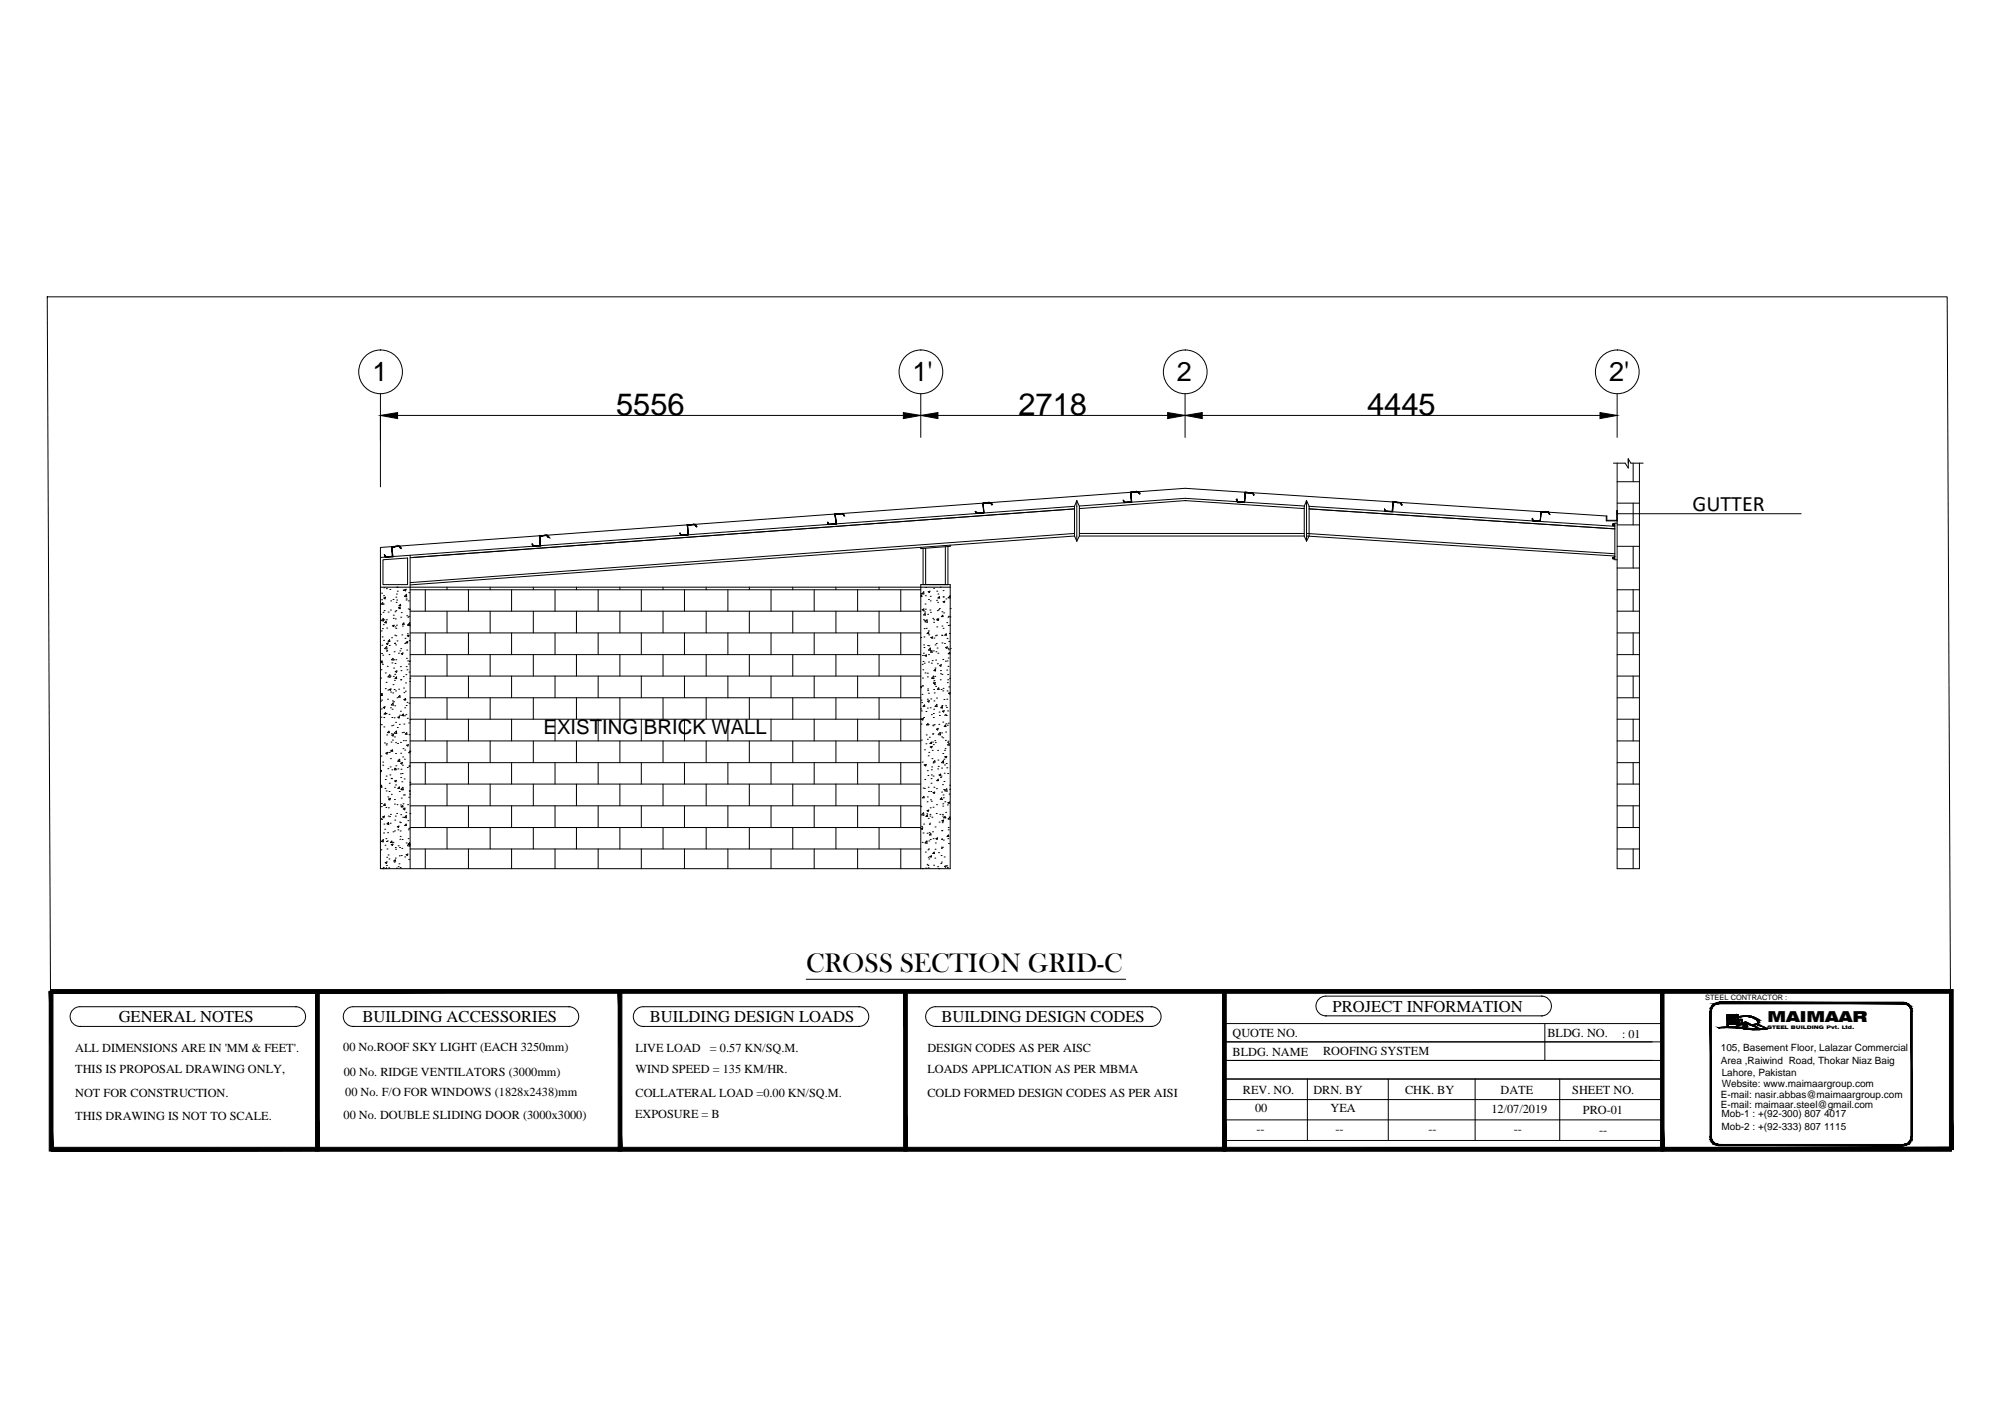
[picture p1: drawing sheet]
<svg xmlns="http://www.w3.org/2000/svg" width="297mm" height="210mm" viewBox="0 0 297 210" stroke-linecap="round" stroke-linejoin="round" font-family="sans-serif">
<!-- layer: 0 -->
<g fill="none" stroke="#000" stroke-width=".15">
<path d="M7 44h281.5l.6 126.5h-281.5zM56.4 58.3v13.8M136.4 58.3v6.5M175.6 58.3v6.5M239.6 58.3v6.5M58.9 61.5h74.9M79.9 79.4l.1 1.4-1 .1-.2-.3 .2 .3 1.1-.1-.1-1.4 1-.1 .3 .3M80 79.4l1.1-.1 .2 .2M101.8 77.8l.2 1.4-1.1 .1-.2-.3 .2 .3 1.1-.1-.1-1.4 1-.1 .2 .3M101.9 77.8l1.1-.1 .2 .3M103.2 77.9l-.1 .1M123.7 76.1l.1 1.5-1 .1-.2-.3 .2 .3 1.1-.1-.1-1.4 1.1-.1 .1 .3"/>
<path d="M123.8 76.1h1.1l.2 .3M125.1 76.3h.1M139 61.5h34M147 74.7l-.3-.2h-1.1l.1 1.5h-1l-.2-.2 .2 .3 1.1-.1-.2-1.4 1.1-.1 .2 .2M159.2 79.4l-98.4 7.2M159.2 79l-98.4 7.3M159.2 75v4.4M159.2 79.4l.3 .8M159.2 75l-102.8 7.6M159.5 74.2v6M159.5 74.2l.4 .8v4.4M159.5 74.2l-.3 .8"/>
<path d="M159.9 75l15.7-1.2 17.6 1.2M159.9 79.4h33.3M159.9 79h33.3M159.9 79.4l-.4 .8M167.5 72.9l.1 1.5h-1l-.2-.3 .2 .4 1.1-.1-.1-1.4 1-.1 .2 .2-.2-.3-1 .1M168.9 73.1h-.1M175.6 74.2h.1M175.6 74.2l-15.7 1.1M175.6 74.2l17.6 1.1M178.1 61.5h58.9M184.5 72.9l-.1 1.4h-1.1l-.1-.4 .1 .4 1.1 .1 .1-1.4h1.1l.1 .3M184.5 72.9l1.1 .1 .1 .3"/>
<path d="M185.8 73.3h-.1M193.2 79.4l.4 .8M193.6 79.4l45.6 3M193.6 79l45.6 3M193.6 74.2v6M193.6 74.2l-.4 .8v4.4M193.6 74.2l.3 .8M193.9 75.4l45.3 2.9M193.9 75v4.4l-.3 .8M193.9 75l45.3 3M206.3 74.4v1.4l-1.1-.1-.1-.3 .1 .4h1.1l.1-1.4 1.1 .1 .1 .2M206.4 74.4l1.1 .1 .2 .2"/>
<path d="M228.3 75.8l-.1 1.4h-1.1l-.1-.4 .1 .4h1.1l.1-1.4 1.1 .1 .2 .3M228.3 75.8h1.1l.2 .4M238 76.4v.8h1.6M238.9 77.7v.1M239 77.7v.1M239 68.6h1.8l.4 .7v-1.3l.4 .6h1.8M239.1 77.7v.1M239.1 77.7h-.2v.1h.2M239.2 77.6h-.1v.3h.1M239.6 75.6l-.1 1.5h-1.4v-.7l-62.5-4.1-119.2 8.8v47.6h84.4v-42.1h-4.4v42.1M239.6 68.6v60.1h3.3v-60.1M239.6 71.4h3.3"/>
<path d="M239.6 74.5h3.3M239.6 77.8h3.3M239.6 77.5h-.4v5.4h.4M241.9 68.6v2.8M241.9 74.5v3.3M56.4 91h.1M56.4 87h84.4M56.4 98l.2-.1-.1 .2zM56.4 99.2h.1M56.5 98h.1M56.5 98.1h.1M56.5 93.5h.1"/>
<path d="M56.5 89.5l.2-.2v.2zM56.5 96.8h.1M56.5 88.8h.1M56.5 87.9h.1M56.6 95.6h.1M56.6 98.2h.1M56.6 94.3h.1M56.7 93.1h.1M56.7 98.4h.1M56.7 91.9h.1M56.7 97.1h.1M56.7 90.7h.1"/>
<path d="M56.7 82.9l3.7-.2v3.9h-3.7zM56.8 89.5h.1M56.8 92.5h.1M56.8 91.6l-.3 .3M56.8 91.6v.4l-.3-.1M56.8 88.3h.1M56.8 94.9h.1M56.9 87.1h.1M56.9 91.8h.1M56.9 88.6l.2-.1-.1 .2zM56.9 90.5h.1M57 92.2l.2-.2v.3z"/>
<path d="M57 96.1l.3-.3v.3zM57.1 99.7h.1M57.2 96.5h.1M57.2 91.8h.1M57.2 87.2h.1M57.2 95.4l.3-.2-.1 .3zM57.3 96.3h.1M57.3 93h.1M57.4 98.7h.1M57.5 90.7h.1M57.5 95l.2-.2 .1 .2zM57.6 97h.1"/>
<path d="M57.7 95.6h.1M57.8 87.3h.1M57.8 99.9l-.3 .3M57.8 100v.3h-.3M57.8 90.4h.1M57.9 89h.1M58 94.5h.1M58 97.7l.2-.2 .1 .3zM58.1 98.2h.1M58.1 81v1.4l-1 .1-.1-.3 .1 .3h1.1l-.1-1.5 1.1-.1 .2 .3M58.1 81l1.1-.1 .2 .3M58.1 92.7l.3-.1-.1 .2z"/>
<path d="M58.2 88.8h.1M58.3 91.1h.1M58.3 91.6h.1M58.3 99h.1M58.3 97.7h.1M58.4 96.5h.1M58.4 95.3h.1M58.5 94.1h.1M58.5 99.9h.1M58.5 95.3h.1M58.5 92.9h.1M58.5 90.6h.1"/>
<path d="M58.5 98.3h.1M58.6 91.7h.1M58.6 99.5l.2-.1-.1 .2zM58.6 95.5h.1M58.6 90.5h.1M58.6 97.7h.1M58.6 93.1h.1M58.6 88.5h.1M58.6 94.2h.1M58.7 89.2h.1M58.7 88h.1M58.7 92.6h.1"/>
<path d="M58.8 88.9h.1M58.8 94.9h.1M58.9 87h.1M58.9 87.6h.1M59 96.8h.1M59 90l.3-.1-.1 .3zM59.1 89.7l.2-.2 .1 .2zM59.2 90.2h.1M59.2 96.4h.1M59.3 98.7h.1M59.4 96.1h.1M59.4 91.4h.1"/>
<path d="M59.4 99.3h.1M59.5 90.7h.1M59.5 96.8l.2-.1-.1 .3zM59.5 94.1h.1M59.6 92.7h.1M59.6 92.5l.2-.2 .1 .2zM59.7 87.4h.1M59.9 87.4l.3-.1-.1 .2zM60 95.3h.1M60 94.6h.1M60.1 99.9h.1M60.1 95.2l.2-.2 .1 .2z"/>
<path d="M60.2 98.7h.1M60.2 88.9h.1M60.2 88.7h.1M60.2 88l.1 .4-.4-.1zM60.2 97.5h.1M60.3 96.3h.1M60.3 91.2h.1M60.3 95.1h.1M60.3 99.2h.1M60.3 93.9h.1M60.3 94.2l.3-.1-.1 .2zM60.4 92.7h.1"/>
<path d="M60.4 97.9h.1M60.4 91.4h.1M60.5 90.2h.1M60.5 89h.1M60.5 98.4h.1M60.5 92.6h.1M60.6 87.8h.1M60.6 91.3h.1M60.6 99.6h.1M60.6 94.9h.1M60.6 90.3h.1M60.7 92.7h.1"/>
<path d="M60.7 92.2v.4l-.3-.1 .3-.3M60.8 97.9l-.2 .1h.2M60.8 82.2v46.5M60.8 87.4h75.6M60.8 90.5h75.6M60.8 93.8h75.6M60.8 97h75.6M61.1 82.6l98.1-7.2-98.4 7.2M63 87.4v3.1M63 93.8v3.2M66.2 87v.4M66.2 90.5v3.3"/>
<path d="M66.2 97v3.1M69.4 87.4v3.1M69.4 93.8v3.2M72.6 87v.4M72.6 90.5v3.3M72.6 97v3.1M75.8 87.4v3.1M75.8 93.8v3.2M79 87v.4M79 90.5v3.3M79 97v3.1M82.2 87.4v3.1"/>
<path d="M82.2 93.8v3.2M85.4 87v.4M85.4 90.5v3.3M85.4 97v3.1M88.6 87.4v3.1M88.6 93.8v3.2M91.8 87v.4M91.8 90.5v3.3M91.8 97v3.1M95 87.4v3.1M95 93.8v3.2M98.2 87v.4"/>
<path d="M98.2 90.5v3.3M98.2 97v3.1M101.4 87.4v3.1M101.4 93.8v3.2M104.6 87v.4M104.6 90.5v3.3M104.6 97v3.1M107.8 87.4v3.1M107.8 93.8v3.2M111 87v.4M111 90.5v3.3M111 97v3.1"/>
<path d="M114.2 87.4v3.1M114.2 93.8v3.2M117.4 87v.4M117.4 90.5v3.3M117.4 97v3.1M120.6 87.4v3.1M120.6 93.8v3.2M123.8 87v.4M123.8 90.5v3.3M123.8 97v3.1M127.1 87.4v3.1M127.1 93.8v3.2"/>
<path d="M130.2 87v.4M130.2 90.5v3.3M130.2 97v3.1M133.4 87.4v3.1M133.4 93.8v3.2M136.4 94.4h.1M136.4 88.3l.1-.2 .1 .3-.2-.1M136.5 87.9h.1M136.6 98.4h.1M136.6 90.3l.3-.1-.1 .3zM136.7 97.1h.1M136.7 99.2h.1"/>
<path d="M136.8 98h.1M136.8 81.2v5.4M136.8 96.8h.1M136.8 91.8h.1M136.8 95.5h.1M136.8 90.5h.1M136.8 91.1l.2-.2 .1 .2zM136.8 87.7l.1 .3h-.3l.3-.3M136.9 94.3h.1M136.9 95.9h.1M136.9 93.1h.1M136.9 98.2h.1"/>
<path d="M137 91.9h.1M137 90.7h.1M137 97.1l.3-.1-.1 .2zM137 89.5h.1M137 99.7h.1M137 92.1l.3-.3 .1 .4zM137.1 88.3h.1M137.1 90.2h.1M137.1 87h.1M137.1 81.2v5.4M137.2 93.1h.1M137.3 93.8l.3-.2v.3z"/>
<path d="M137.4 99.7h.1M137.4 95.6h.1M137.4 91h.1M137.5 87.7l.3-.1-.1 .2zM137.6 97h.1M137.6 98.1h.1M137.6 93.5h.1M137.6 88.8h.1M137.6 95.7h.1M137.6 94.1h.1M137.8 90.4h.1M137.8 89h.1"/>
<path d="M137.8 88.3h.1M137.8 96l.1 .3h-.3l.3-.3M137.9 90.7h.1M138 98.2h.1M138.1 96.4v.2h-.2zM138.1 97.9h.1M138.1 94.3v.3l-.2-.2 .3-.1M138.2 91.6h.1M138.3 96.4h.1M138.3 91.8h.1M138.3 87.2h.1M138.3 92.2h.1"/>
<path d="M138.4 94.5h.1M138.4 99.3l.2-.2v.3zM138.5 99h.1M138.5 95.5h.1M138.6 94.2h.1M138.6 97.8h.1M138.7 96.5h.1M138.7 95.3h.1M138.7 94.1h.1M138.7 88.9h.1M138.8 92.9h.1M138.8 87.6h.1"/>
<path d="M138.8 91.8l.3-.1-.1 .2zM138.8 91.7h.1M138.8 96h.1M138.9 90.5h.1M138.9 98.3h.1M138.9 89.2h.1M139 88h.1M139 96.8h.1M139 88.6l.2-.2v.2zM139 90.3h.1M139.2 90.2h.1M139.2 98.6l.3-.1-.1 .2z"/>
<path d="M139.3 87h.1M139.3 99.3h.1M139.3 99.8h.1M139.5 91.3l.2-.2v.2zM139.5 94.1h.1M139.5 92.7h.1M139.5 99.9h.1M139.5 95.2h.1M139.5 90.6h.1M139.7 97.7h.1M139.7 87.5h.1M139.7 93.1h.1"/>
<path d="M139.7 88.4h.1M139.7 89.1h.3l-.1 .2zM139.8 88.4h.1M139.8 90.8h.1M139.9 95.3h.1M140.1 97.9h.1M140.1 81v5.6M140.1 95.9l.2-.1v.2zM140.1 88.7h.1M140.2 93.9v.2h-.2zM140.3 99.3h.1M140.3 92.2h.1"/>
<path d="M140.3 97.9h.1M140.3 94.6h.1M140.4 99.9h.1M140.4 98.7h.1M140.4 96h.1M140.4 91.4h.1M140.4 81v5.6M140.5 97.5h.1M140.5 92.7h.1M140.5 96.3h.1M140.5 91.3h.1M140.6 95h.1"/>
<path d="M140.6 93.8h.1M140.7 92.6h.1M140.7 96.6v.2h-.2zM140.7 91.4h.1M140.8 90.2h.1M140.8 96.1h.1M140.8 80.8v.1l-4.4 .4v-.2M140.8 88.3l-.3 .2 .3 .1M238.9 82.6v.1M239 82.6v.1M239.1 82.6v.1M239.1 82.6h-.2v.1h.2"/>
<path d="M239.2 82.5h-.1v.3h.1M239.6 87.4h3.3M239.6 90.5h3.3M239.6 93.8h3.3M239.6 97h3.3M239.6 80.9h3.3M239.6 84.1h3.3M241.9 80.9v3.2M241.9 87.4v3.1M241.9 93.8v3.2M56.4 103.9h.1M56.4 114.2l.1-.1-.1 .2"/>
<path d="M56.4 100.4h.1M56.4 116.6h.1M56.4 112h.1M56.4 106.2h.1M56.5 107.3h.1M56.5 102.7h.1M56.5 119h.1M56.5 119.5h.1M56.5 105h.1M56.5 103.7h.1M56.5 116.3l.1 .3-.2-.1zM56.6 102.8l.1 .2h-.3z"/>
<path d="M56.7 113.4h.1M56.7 112.9h.1M56.8 104.8l.2-.1v.2zM56.8 119.3l.2-.2 .1 .2zM56.9 107.7h.1M56.9 106.3h.1M56.9 105.8l.2-.2 .1 .2zM57 110.1h.1M57 116.8h.1M57.1 102h.1M57.1 115.5h.1M57.2 119.6h.1"/>
<path d="M57.2 111.6l.2-.2-.1 .3zM57.2 115h.1M57.2 110.3h.1M57.2 105.7h.1M57.2 101.1h.1M57.2 117.2h.1M57.2 110.2h.1M57.3 108.9h.1M57.4 111.5h.1M57.4 103.6h.1M57.4 108.5l.2-.2 .1 .2zM57.5 113.9h.1"/>
<path d="M57.5 118.1h.1M57.5 102.2h.1M57.5 119.7h.1M57.6 118.5h.1M57.6 118.3h.2v.2zM57.6 105.8h.1M57.6 117.2h.1M57.7 111.4h.1M57.7 116h.1M57.7 102.1h.2l-.1 .2zM57.8 114.8h.1M57.8 100.1h.1"/>
<path d="M57.8 113.6h.1M57.8 104.8h.1M57.8 112.4h.1M57.9 102.5h.1M57.9 111.2h.1M57.9 115.3h.1M57.9 109.9h.1M57.9 111.3l.2-.2 .1 .2zM58 117.7h.1M58 108.7h.1M58 115.3h.1M58 107.5h.1"/>
<path d="M58.1 114h.1M58.1 106.3h.1M58.1 108.9l.2-.1-.1 .2zM58.1 105.1h.1M58.1 109.6h.1M58.1 103.8h.1M58.2 108.7h.1M58.2 102.6h.1M58.2 101.4h.1M58.2 107.4h.1M58.2 104.1l.1 .4-.3-.1 .3-.3M58.3 100.2h.1"/>
<path d="M58.3 104h.1M58.4 106.3h.1M58.4 102.1h.1M58.4 118.4h.1M58.4 113.8h.1M58.4 109.2h.1M58.4 119.1h.1M58.4 116.6h.1M58.4 100.8h.1M58.4 114l.2-.2 .1 .2zM58.5 104.5h.1M58.5 115.7l.2-.1-.1 .2z"/>
<path d="M58.5 100.5l.2-.2 .1 .2zM58.6 116.3h.1M58.6 111.6h.1M58.6 107h.1M58.6 102.3h.1M58.6 110h.1M58.6 113.4h.1M58.7 108.3l-.3 .3M58.7 108.3l.1 .4-.4-.1M58.8 119.2h.1M58.8 103.4h.1M58.9 107.8h.1"/>
<path d="M58.9 110.1h.1M58.9 113.9h.1M58.9 116.8l.3-.2v.2zM58.9 106.2h.3l-.1 .2zM59 112.6h.1M59.1 102.1h.1M59.2 117.2h.1M59.2 107.3h.1M59.2 105.9h.1M59.2 112.5v.3h-.3l.3-.3M59.2 103l.1 .3-.3-.1zM59.3 119.2h.1"/>
<path d="M59.3 114.6h.1M59.3 110h.1M59.3 105.4h.1M59.4 100.7h.1M59.4 111.6h.1M59.4 115.2h.1M59.4 113.1l.2-.2-.1 .3zM59.4 113.9h.1M59.4 119.5h.1M59.5 118.2h.1M59.5 119.5l.2-.2v.2zM59.5 117h.1"/>
<path d="M59.5 115.8h.1M59.5 106l.2-.2 .1 .2zM59.6 105.9h.1M59.6 108.5h.1M59.6 114.6h.1M59.6 113.4h.1M59.7 112.1h.1M59.7 119.1h.1M59.7 110.9h.1M59.7 116.6l-.3 .3M59.7 116.7v.3h-.3M59.7 100.2h.1"/>
<path d="M59.7 117.8h.1M59.7 109.7h.1M59.7 119.8l.3-.1v.3zM59.8 101.9h.1M59.8 108.5h.1M59.8 102.6h.1M59.8 107.3h.1M59.8 103.6l.3-.1-.1 .2zM59.9 115.4h.1M59.9 117.8h.1M59.9 112.5h.1M59.9 106h.1"/>
<path d="M60 111.1h.1M60 104.8h.1M60 103.6h.1M60 102.4h.1M60 108.7l.3-.2v.3zM60.1 109.7h.1M60.1 101.2h.1M60.1 105.9h.1M60.2 104.5h.1M60.3 110.4l.2-.1-.1 .2zM60.3 104h.1M60.3 106.4h.1"/>
<path d="M60.3 113.7h.1M60.4 119.2h.1M60.6 118.1h.1M60.6 107.1h.1M60.6 113.4h.1M60.6 108.8h.1M60.6 104.2h.1M60.6 113.5h.1M60.7 117.6h.1M60.7 115.9h.1M60.7 111.3h.1M60.7 106.6h.1"/>
<path d="M60.7 116.3h.1M60.7 100.5h.1M60.7 101h.1M60.8 111.3l-.2 .2h.2M60.8 117.1l-.2 .1h.2M60.8 100.1h75.6M60.8 103.4h75.6M60.8 106.5h75.6M60.8 109.8h75.6M60.8 113h75.6M60.8 116.1h75.6M60.8 119.4h75.6"/>
<path d="M63 100.1v3.3M63 106.5v3.3M63 113v3.1M63 119.4v3.2M66.2 103.4v3.1M66.2 109.8v3.2M66.2 116.1v3.3M69.4 100.1v3.3M69.4 106.5v3.3M69.4 113v3.1M69.4 119.4v3.2M72.6 103.4v3.1"/>
<path d="M72.6 109.8v3.2M72.6 116.1v3.3M75.8 100.1v3.3M75.8 106.5v3.3M75.8 113v3.1M75.8 119.4v3.2M79 103.4v3.1M79 109.8v3.2M79 116.1v3.3M82.2 100.1v3.3M82.2 106.5v3.3M82.2 113v3.1"/>
<path d="M82.2 119.4v3.2M85.4 103.4v3.1M85.4 109.8v3.2M85.4 116.1v3.3M88.6 100.1v3.3M88.6 106.5v3.3M88.6 113v3.1M88.6 119.4v3.2M91.8 103.4v3.1M91.8 109.8v3.2M91.8 116.1v3.3M95 100.1v3.3"/>
<path d="M95 106.5v3.3M95 113v3.1M95 119.4v3.2M98.2 103.4v3.1M98.2 109.8v3.2M98.2 116.1v3.3M101.4 100.1v3.3M101.4 106.5v3.3M101.4 113v3.1M101.4 119.4v3.2M104.6 103.4v3.1M104.6 109.8v3.2"/>
<path d="M104.6 116.1v3.3M107.8 100.1v3.3M107.8 106.5v3.3M107.8 113v3.1M107.8 119.4v3.2M111 103.4v3.1M111 109.8v3.2M111 116.1v3.3M114.2 100.1v3.3M114.2 106.5v3.3M114.2 113v3.1M114.2 119.4v3.2"/>
<path d="M117.4 103.4v3.1M117.4 109.8v3.2M117.4 116.1v3.3M120.6 100.1v3.3M120.6 106.5v3.3M120.6 113v3.1M120.6 119.4v3.2M123.8 103.4v3.1M123.8 109.8v3.2M123.8 116.1v3.3M127.1 100.1v3.3M127.1 106.5v3.3"/>
<path d="M127.1 113v3.1M127.1 119.4v3.2M130.2 103.4v3.1M130.2 109.8v3.2M130.2 116.1v3.3M133.4 100.1v3.3M133.4 106.5v3.3M133.4 113v3.1M133.4 119.4v3.2M136.4 106.5h.1M136.4 119.5h.1M136.4 105h.1"/>
<path d="M136.4 101.7l.1 .2h-.1M136.5 107.3h.1M136.5 103.7h.1M136.5 105.3h.1M136.5 109.6h.1M136.5 104.1h.1M136.5 106.5l.3-.1-.1 .3zM136.6 102.9h.1M136.6 101.6h.1M136.6 112.9h.1M136.7 100.4h.1M136.7 101.6h.1"/>
<path d="M136.8 116.7h.1M136.8 104.6l.2-.2v.2zM136.8 106.3h.1M136.9 118v.2h-.2zM136.9 113.3l.3-.1-.1 .2zM137 111.1h.1M137 116.8h.1M137 115.5h.1M137 113.4h.1M137.2 105.4h.1M137.2 110.2h.1M137.2 108.9h.1"/>
<path d="M137.3 118.8h.1M137.4 114.2h.1M137.4 109.5h.1M137.4 104.9h.1M137.4 100.3h.1M137.4 118.1h.1M137.4 103.6h.1M137.4 102.3h.1M137.4 102.1h.1M137.4 103.9l.3-.1-.1 .2zM137.5 114.9h.1M137.5 107.2v.2h-.2z"/>
<path d="M137.5 116.6h.1M137.5 112h.1M137.5 107.3h.1M137.6 102.7h.1M137.6 117.2h.1M137.6 111.4h.1M137.7 109.2h.1M137.8 110.1l.2-.2v.2zM137.8 119.7h.1M137.8 104.8h.1M137.8 110.6h.3l-.1 .2zM137.9 118.5h.1"/>
<path d="M137.9 117.2h.1M137.9 103.5h.1M137.9 116h.1M137.9 115.3h.1M138 114.8h.1M138 118.7h.1M138 105.9h.1M138 114h.1M138 113.6h.1M138 100.4l.3-.3 .1 .4h-.4M138.1 112.4h.1M138.1 111.2h.1"/>
<path d="M138.1 109.9h.1M138.1 108.7h.1M138.2 108.7h.1M138.2 107.4h.1M138.2 107.5h.1M138.2 119.6h.1M138.2 115h.1M138.2 113h.1M138.2 117.4l.3-.1-.1 .2zM138.3 106.3h.1M138.3 110.3h.1M138.3 105.7h.1"/>
<path d="M138.3 101.1h.1M138.3 112.9l.2-.2v.2zM138.3 105.1h.1M138.3 102.1h.1M138.3 101.2l.3-.1-.1 .2zM138.4 103.8h.1M138.4 100.8h.1M138.4 116.6h.1M138.4 102.6h.1M138.4 107.3h.1M138.4 101.4h.1M138.5 100.2h.1"/>
<path d="M138.5 109.7h.1M138.6 110h.1M138.6 101.7h.1M138.7 116.8h.1M138.7 119.2h.1M138.7 103.4h.1M138.7 108l.3-.1-.1 .2zM138.8 115.6l.2-.2v.2zM138.8 104.3v.4l-.3-.1 .3-.3M138.9 102.1l.2-.2v.2zM138.9 111.2h.1M138.9 113.9h.1"/>
<path d="M139 112.6h.1M139 113.5h.1M139 108.8l.3-.3v.4l-.3-.1M139.1 107.3h.1M139.1 105.5h.1M139.1 114.8l.3-.1-.1 .2zM139.2 106h.1M139.3 100.7h.1M139.3 118.4l.2-.2v.2zM139.3 115.2h.1M139.4 104.8l.2-.2v.3zM139.4 115h.1"/>
<path d="M139.4 102.1h.1M139.5 118.4h.1M139.5 113.8h.1M139.5 109.2h.1M139.5 117.3h.1M139.5 108.6h.1M139.5 104.5h.1M139.6 116.2h.1M139.6 105.4l.3-.1-.1 .2zM139.7 119.4h.1M139.7 111.6h.1M139.7 107h.1"/>
<path d="M139.7 102.3h.1M139.7 109.3h.1M139.7 119.1h.1M139.7 117.8h.1M139.7 102h.1M139.8 118.2h.1M139.8 112.7v.3h-.3zM139.8 117h.1M139.8 115.8h.1M139.8 103.6h.1M139.8 112.5h.1M139.9 114.5h.1"/>
<path d="M139.9 107.6l.2-.2v.2zM139.9 113.3h.1M139.9 105.9h.1M139.9 111.2h.1M140 112.1h.1M140 118.8h.1M140 110.9h.1M140 112.1l.3-.1-.1 .3zM140.1 109.7h.1M140.1 105.9h.1M140.1 108.4h.1M140.1 104.5h.1"/>
<path d="M140.1 107.2h.1M140.2 106h.1M140.2 113.1h.1M140.2 104.8h.1M140.3 103.6h.1M140.3 113.7h.1M140.3 116.8l-.3 .3M140.3 116.9v.3h-.3M140.3 102.3h.1M140.3 101.1h.1M140.3 119.2h.1M140.3 107.4h.1"/>
<path d="M140.4 114.6h.1M140.4 110h.1M140.4 105.3h.1M140.4 100.7h.1M140.4 110.3l.2-.2v.3zM140.4 109.8h.1M140.4 118.9l.3-.1-.1 .2zM140.5 107.1h.1M140.5 102.7l.3-.1-.1 .2zM140.6 101.8h.1M140.6 117.6h.1M140.7 100.5h.1"/>
<path d="M140.7 116.9h.1M140.7 116.3h.1M239.6 100.1h3.3M239.6 103.4h3.3M239.6 106.5h3.3M239.6 109.8h3.3M239.6 113h3.3M239.6 116.1h3.3M239.6 119.4h3.3M241.9 100.1v3.3M241.9 106.5v3.3M241.9 113v3.1"/>
<path d="M241.9 119.4v3.2M56.4 125.9h.1M56.4 121.3h.1M56.5 124.7l.3-.3v.3zM56.5 121.4h.1M56.7 128.7h.1M56.7 121l.3-.1-.1 .2zM56.8 128.5h.1M56.8 123.4h.1M56.9 122.1h.1M57 122.8h.1M57 125.2h.1"/>
<path d="M57.1 127.8l.2-.1-.1 .2zM57.1 128.7l.1-.1v.1M57.2 124.2h.1M57.2 124.7h.1M57.2 128.2h.1M57.3 127h.1M57.3 125.8h.1M57.3 122l.2-.2 .1 .3zM57.4 124.6h.1M57.4 123.3h.1M57.5 122.1h.1M57.5 126.6h.1"/>
<path d="M57.5 120.9h.1M57.6 128.6h.1M57.6 127.2h.1M57.7 121h.1M57.8 121.9h.1M57.8 120.6h.1M58 125.1l.2-.1-.1 .3zM58.1 124.6l-.3 .2h.3v-.2M58.2 124.8h.1M58.2 123.2h.1M58.3 127.5l.3-.1v.2zM58.4 127.7h.1"/>
<path d="M58.4 123.1h.1M58.5 121.5h.1M58.6 127.1h.1M58.6 125.5h.1M58.6 120.9h.1M58.6 125.8h.1M58.7 128.6h.1M58.8 120.5h.1M58.9 122.5l.2-.1-.1 .2zM58.9 122.9h.1M59 125.3h.1M59 128.4h.1"/>
<path d="M59.1 128h.1M59.2 126.8h.1M59.2 121.8h.1M59.2 125.5h.1M59.2 124.3h.1M59.3 123.1h.1M59.3 128.5h.1M59.3 123.9h.1M59.3 121.9h.1M59.4 120.7h.1M59.5 126.7h.1M59.5 125.7h.1"/>
<path d="M59.6 124.4h.1M59.7 121.1h.1M60 126.9h.1M60 122.3l.2-.2v.2zM60.1 120.3h.1M60.2 124.9h.1M60.2 120.8v.3h-.3l.3-.3M60.2 126.6l.2-.1-.1 .2zM60.4 121.6h.1M60.5 124.2h.1M60.5 125l.2-.2v.2zM60.5 122.9h.1"/>
<path d="M60.6 127.3h.1M60.6 122.7h.1M60.7 125.2h.1M60.7 125l-.3 .3M60.7 125v.3h-.3M60.7 120.5h.1M60.8 122.6h75.6M60.8 125.8h75.6M63 125.8v2.9M66.2 122.6v3.2M69.4 125.8v2.9M72.6 122.6v3.2"/>
<path d="M75.8 125.8v2.9M79 122.6v3.2M82.2 125.8v2.9M85.4 122.6v3.2M88.6 125.8v2.9M91.8 122.6v3.2M95 125.8v2.9M98.2 122.6v3.2M101.4 125.8v2.9M104.6 122.6v3.2M107.8 125.8v2.9M111 122.6v3.2"/>
<path d="M114.2 125.8v2.9M117.4 122.6v3.2M120.6 125.8v2.9M123.8 122.6v3.2M127.1 125.8v2.9M130.2 122.6v3.2M133.4 125.8v2.9M136.5 122.8l.2-.2-.1 .3zM136.5 122.4h.1M136.6 124.8h.1M136.6 128.7h.1M136.8 123.4h.1"/>
<path d="M136.8 122.1h.1M136.8 120.4l-.3 .3M136.8 120.4l.1 .4-.4-.1M137.1 126.2h.1M137.1 128.6h.1M137.2 124.7h.1M137.2 120.9l.2-.2v.2zM137.3 120.6h.1M137.3 124.6v.3h-.3l.3-.3M137.3 128h.1M137.3 123.4h.1M137.3 120.1l.3-.1-.1 .2z"/>
<path d="M137.5 128.2h.1M137.5 125.9h.1M137.5 127h.1M137.5 121.2h.1M137.5 128.6h.1M137.6 125.8h.1M137.6 124.6h.1M137.6 127.2h.1M137.6 123.3h.1M137.7 122.1h.1M137.7 123.7l.2-.2v.2zM137.7 121.9h.1"/>
<path d="M137.8 120.9h.1M137.8 120.6h.1M137.8 126.9l.2-.1-.1 .2zM137.8 124.4h.1M138.1 121.1h.1M138.1 123.2h.1M138.2 124.2h.1M138.3 128.2h.1M138.4 126.2v.2h-.2zM138.5 127.1h.1M138.5 122.5h.1M138.5 125.8h.1"/>
<path d="M138.6 124.9h.1M138.7 124.2l.2-.1-.1 .3zM138.7 120.5h.1M138.9 128.4h.1M139 126.3h.1M139.1 128.7h.1M139.1 121.8h.1M139.2 120.6h.1M139.4 127.9h.1M139.4 126.7h.1M139.5 125.5h.1M139.5 127.7h.1"/>
<path d="M139.5 125.7h.1M139.5 124.3h.1M139.5 123h.1M139.5 124.4h.1M139.5 121.6l.3-.1-.1 .2zM139.6 121.9h.1M139.6 120.6h.1M139.6 125.5h.1M139.6 120.9h.1M139.8 124.4h.1M139.8 121.1l.2-.2 .1 .2zM139.9 126.9h.1"/>
<path d="M139.9 128.3h.3l-.1 .2zM140 121.1h.1M140.1 120.3h.1M140.3 128.3h.1M140.3 123.9l.2-.2 .1 .2zM140.3 128.5h.1M140.3 123.9h.1M140.4 124.2h.1M140.4 121.3l.4 .1-.1-.4-.2 .3M140.5 122.6h.1M140.5 122.9h.1M140.5 125h.1"/>
<path d="M239.6 122.6h3.3M239.6 125.8h3.3M241.9 125.8v2.9M11.8 152h.1M11.8 152h32M11.8 149.1h32M11.8 149.1a1.46 1.46 0 0 0-1.4 1.5 1.46 1.46 0 0 0 1.4 1.4M43.8 152h.1M43.8 149.1h.1M43.8 149.1a1.46 1.46 0 0 1 1.5 1.5 1.46 1.46 0 0 1-1.5 1.4M47 146.8v23.7M52.3 152h.1"/>
<path d="M52.3 152h32M52.3 149.1h32M52.3 149.1a1.46 1.46 0 0 0-1.4 1.5 1.46 1.46 0 0 0 1.4 1.4M84.3 152h.1M84.3 149.1h.1M84.3 149.1a1.46 1.46 0 0 1 1.4 1.5 1.46 1.46 0 0 1-1.4 1.4M91.8 146.8v23.7M95.3 152h.1M95.3 152h31.9M95.3 149.1h31.9M95.3 149.1a1.46 1.46 0 0 0-1.5 1.5 1.46 1.46 0 0 0 1.5 1.4M127.2 152h.1"/>
<path d="M127.2 149.1h.1M127.2 149.1a1.46 1.46 0 0 1 1.5 1.5 1.46 1.46 0 0 1-1.5 1.4M134.1 146.8v23.7M138.6 152h.1M138.6 152h31.9M138.6 149.1h31.9M138.6 149.1a1.46 1.46 0 0 0-1.5 1.5 1.46 1.46 0 0 0 1.5 1.4M170.5 152h.1M170.5 149.1h.1M170.6 149.1a1.46 1.46 0 0 1 1.4 1.5 1.46 1.46 0 0 1-1.4 1.4M181.1 159.8h64.9M181.1 157.1h64.9"/>
<path d="M181.1 154.3h64.9M181.1 151.6h64.9M181.4 146.8v23.7M193.7 159.8v9.1M196.4 150.5h.1M196.4 150.5h32M205.7 159.8v9.1M218.5 159.8v9.1M228.4 147.6h-32a1.46 1.46 0 0 0-1.4 1.4 1.46 1.46 0 0 0 1.4 1.5M228.4 150.5h.1M228.4 147.6h.1M228.4 147.6a1.46 1.46 0 0 1 1.4 1.4 1.46 1.46 0 0 1-1.4 1.5"/>
<path d="M228.9 151.6v5.5M231.1 159.8v9.1M246.3 146.8v23.7M254.7 152.3l1.9-.1 1.9 .2M256 150.4v1.6M256.1 150.5h.5v.2h-.5zM256.1 150.8h.5v.2h-.5zM256.2 151.2h.4v.2h-.4zM256.2 151.5h.4v.3h-.4zM256.7 150.8h.4v.2h-.4zM256.7 151.2h.4v.2h-.4zM256.7 151.5h.4v.3h-.4z"/>
<path d="M256.7 150.5h.4v.2h-.4zM257.1 152.1l1.5-.8 1.7 .9h-.1M257.2 152.1l1.4-.5 1.6 .6M257.3 151.5h.4v.3h-.4zM257.3 151.2h.4v.2h-.4zM257.3 150.4v.7h.7v.6l.1-.1v-.6h-.6v-.7h-1.7v1.8M257.5 150.7a3.2 3.2 0 0 1 2.8 .4M257.6 150.7a3.1 3.1 0 0 1 2.8 .2M258.5 151.8v.3M258.5 152.3l-1.9-.3-2 .2 .2 .1M258.5 152.3l1.7 .1 1.7-.1M258.6 151.8l-.3 .1 .3 .2"/>
<path d="M258.6 152.1l.3-.2-.2-.1h-.1v.3M259.6 151.8l.6-.2 1.3 .6-1.3-.4-.4 .1M260.2 152.2h.1M260.3 151l.2 .2-.1 .5M260.4 150.9l.2 .4-.1 .4M261.9 152.3v.1M261.9 152.4l-1.7 .2-1.7-.2M7.6 170.5v-23.7h281.5v23.7M181.1 162.9h64.9M181.1 165.9h64.9M181.1 168.9h64.9"/>
<circle cx="56.4" cy="55.1" r="3.2"/>
<circle cx="136.4" cy="55.1" r="3.2"/>
<circle cx="175.6" cy="55.1" r="3.2"/>
<circle cx="239.6" cy="55.1" r="3.2"/>
</g>
<g fill="#000" stroke="#000" stroke-width=".15">
<path d="M56.4 61.5l2.5-.4v.9zM79.9 79.4h.5zM80 79.4h.4zM80.5 79.3h.6zM100.9 79.3h.5zM101.5 79.2h.5zM101.8 77.8h.5zM102.5 77.7h.5zM122.7 77.7h.6zM123.4 77.6h.5zM123.7 76.1h.5zM124.3 76.1h.6z"/>
<path d="M133.8 61.1l2.6 .4-2.6 .5zM136.4 61.5l2.6-.4v.9zM144.7 76h.5zM145.6 74.5h.5zM146.2 74.5h.6zM166.6 74.4h.5zM167.5 72.9h.5zM168.1 72.9h.6zM173 61.1l2.6 .4-2.6 .5zM175.6 61.5l2.5-.4v.9zM183.8 74.3l.6 .1zM205.7 75.8h.6z"/>
<path d="M227.6 77.2h.6zM237 61.1l2.6 .4-2.6 .5zM57.1 82.5h.5zM57.7 82.5h.5zM58.1 81h.4zM58.6 80.9h.6zM79 80.9h.5zM79.6 80.8h.5zM254.6 152.2h1zM255.7 152.1h1.5zM255.8 150.3h1.7zM257.8 150.6h.4l-.3 .1z"/>
<path d="M258 151.6h.1zM258.4 152.1h.1zM258.5 152.4h3.1l-.9 .1zM258.4 151.8h.1zM258.1 151.6l.5-.3 .5 .3zM258.6 151.6h.5l1.2 .6zM258.6 151.8h.2zM258.6 152.1h.2zM258.2 150.5h.9zM259.9 151.8h.3h-.2zM259.9 151.8l.3-.2 .3 .2zM260.2 151.8h.3l1 .4z"/>
<path d="M260.4 151.5h.2l-.1 .2zM261.2 152.3h.7z"/>
<path d="M79.9 79.4h.5zM80 79.4l.5-.1zM80.4 79.4l.6-.1z"/>
<path d="M81 79.3l.1 .1zM81 79.3l.1 .1z"/>
<path d="M81.1 79.4l.2 .2zM81.1 79.4l.2 .2z"/>
<path d="M81.2 79.6h.1zM81.2 79.6h.1z"/>
<path d="M100.7 79l.2 .3zM100.7 79l.2 .3z"/>
<path d="M100.9 79.3l.6-.1zM101.4 79.3l.6-.1z"/>
<path d="M101.8 77.8h.5zM101.9 77.8h.5z"/>
<path d="M101.9 77.8l.6-.1zM102.4 77.8l.5-.1z"/>
<path d="M101.8 77.8l.2 1.4zM101.8 77.8l.2 1.4z"/>
<path d="M102.9 77.7l.1 .1zM102.9 77.7l.1 .1z"/>
<path d="M103 77.8l.2 .2zM103 77.8l.2 .2z"/>
<path d="M122.6 77.4l.2 .3zM122.6 77.4l.2 .3z"/>
<path d="M122.8 77.7l.6-.1zM123.3 77.7l.6-.1z"/>
<path d="M123.7 76.1h.5zM123.8 76.1h.5z"/>
<path d="M123.8 76.1h.5zM124.3 76.1h.6z"/>
<path d="M123.7 76.2l.2 1.4zM123.7 76.2l.2 1.4z"/>
<path d="M124.9 76.1l.2 .3zM124.9 76.1l.2 .3z"/>
<path d="M144.5 75.8l.2 .2zM144.5 75.8l.2 .2z"/>
<path d="M144.7 76h.6zM145.2 76h.6z"/>
<path d="M145.3 76h.5zM145.6 74.6l.2 1.4zM145.6 74.6l.2 1.4z"/>
<path d="M145.6 74.5h.6zM146.1 74.5h.6z"/>
<path d="M145.6 74.5h.5zM145.6 74.5h.5z"/>
<path d="M146.7 74.5h.1zM146.7 74.5h.1z"/>
<path d="M146.8 74.5l.2 .2zM146.8 74.5l.2 .2z"/>
<path d="M166.4 74.2l.2 .2zM166.4 74.2l.2 .2z"/>
<path d="M166.6 74.4h.5zM167.1 74.4h.6z"/>
<path d="M167.1 74.4h.6zM167.5 73l.2 1.4zM167.5 73l.2 1.4z"/>
<path d="M167.5 72.9h.5zM167.6 72.9h.4z"/>
<path d="M167.6 72.9h.5zM168 72.9h.6z"/>
<path d="M168.6 72.9h.1zM168.6 72.9h.1z"/>
<path d="M168.7 72.9l.1 .2zM168.7 72.9l.1 .2z"/>
<path d="M183.2 74l.1 .3zM183.2 74l.1 .3z"/>
<path d="M183.3 74.3h.5zM183.3 74.3h.5z"/>
<path d="M183.3 74.3h1.1zM183.3 74.3h1.1z"/>
<path d="M184.5 73l-.1 1.3zM184.5 73l-.1 1.3z"/>
<path d="M184.5 72.9l.5 .1zM184.5 72.9l.5 .1z"/>
<path d="M184.5 73h1.1zM184.5 73h1.1z"/>
<path d="M185.1 73h.5zM185.1 73h.5z"/>
<path d="M185.6 73l.1 .3zM185.6 73l.1 .3z"/>
<path d="M205.1 75.4l.1 .3zM205.1 75.4l.1 .3z"/>
<path d="M205.2 75.7l.6 .1zM205.2 75.7l.6 .1z"/>
<path d="M205.2 75.8h1.1zM205.2 75.8h1.1z"/>
<path d="M206.3 74.5v1.3zM206.3 74.5v1.3z"/>
<path d="M206.3 74.4h.6zM206.3 74.4h.6z"/>
<path d="M206.4 74.4l1.1 .1zM206.4 74.4l1.1 .1z"/>
<path d="M206.9 74.5h.6zM206.9 74.5h.6z"/>
<path d="M207.5 74.5l.2 .2zM207.5 74.5l.2 .2z"/>
<path d="M227.1 77.2h.5zM227.1 77.2h.5zM227 76.9l.1 .3zM227 76.9l.1 .3z"/>
<path d="M227.1 77.2h1.1zM227.1 77.2h1.1z"/>
<path d="M228.3 75.8l-.1 1.4zM228.3 75.8l-.1 1.4z"/>
<path d="M228.3 75.8h.5zM228.3 75.8h.5z"/>
<path d="M228.3 75.8h1.1zM228.3 75.8h1.1z"/>
<path d="M228.9 75.8l.5 .1zM228.9 75.8l.5 .1z"/>
<path d="M229.4 75.9l.2 .3zM229.4 75.9l.2 .3z"/>
<path d="M57 82.2l.1 .3zM57 82.2l.1 .3z"/>
<path d="M57.1 82.5h.6zM57.6 82.5h.6z"/>
<path d="M58.1 81l.5-.1zM58.6 81l.6-.1z"/>
<path d="M58.1 81h.4zM58.1 81h.5z"/>
<path d="M58.1 81l.1 1.4zM58.1 81l.1 1.4z"/>
<path d="M59.2 80.9v.1zM59.2 80.9v.1z"/>
<path d="M59.2 81l.2 .2zM59.2 81l.2 .2z"/>
<path d="M78.8 80.6l.2 .3zM78.8 80.6l.2 .3z"/>
<path d="M79 80.9l.6-.1zM79.5 80.9l.6-.1z"/>
<path d="M79.9 79.4l.2 1.4zM79.9 79.4l.2 1.4z"/>
<path d="M7.3 146.8l.5 23.7v-23.7zM7.3 146.8l.5 23.7h-.5z"/>
<path d="M46.8 146.8l.5 23.7v-23.7zM46.8 146.8l.5 23.7h-.5z"/>
<path d="M253.4 149.4l-.1 .4h.2zM253.4 149.4h.2l-.1 .4z"/>
<path d="M253.6 149l-.2 .3h.2zM253.6 149h.3l-.3 .3z"/>
<path d="M253.4 149.3l.2 .1zM253.4 149.3l.2 .1z"/>
<path d="M253.6 149h.3l-.1-.2zM253.8 148.8h.4l-.3 .2z"/>
<path d="M253.6 149h.3zM253.6 149h.3z"/>
<path d="M253.8 148.7v.1h.4zM253.8 148.7h.7l-.3 .1z"/>
<path d="M253.8 148.7h.7zM253.9 148.7h.7z"/>
<path d="M253.9 148.7h28.8l-28.5-.2zM254.2 148.5h28.2l.3 .2z"/>
<path d="M254.2 148.5h28.2l-27.8-.1zM254.6 148.4h27.4l.4 .1z"/>
<path d="M254.6 152.2h1zM254.8 152.2h1.2z"/>
<path d="M254.6 152.2l.2 .1zM254.6 152.3h.2z"/>
<path d="M254.8 152.2h3.2l-2.3-.1zM255.7 152.1h1.5l.8 .1z"/>
<path d="M255.8 150.3v.1h1.7zM255.8 150.3h1.7v.1z"/>
<path d="M255.8 150.4v1.6h.2zM255.8 150.4h.2v1.6z"/>
<path d="M255.8 152h.2zM255.8 152h.1zM255.8 152h.1z"/>
<path d="M256.1 150.5v.2h.5zM256.1 150.5h.5v.2z"/>
<path d="M256.1 150.8v.2h.5zM256.1 150.8h.5v.2z"/>
<path d="M256.2 151.2v.2h.4zM256.2 151.2h.4v.2z"/>
<path d="M256.2 151.5v.3h.4zM256.2 151.5h.4v.3z"/>
<path d="M256.7 150.5v.2h.4zM256.7 150.5h.4v.2z"/>
<path d="M256.7 150.8v.2h.4zM256.7 150.8h.4v.2z"/>
<path d="M256.7 151.2v.2h.4zM256.7 151.2h.4v.2z"/>
<path d="M256.7 151.5v.3h.4zM256.7 151.5h.4v.3z"/>
<path d="M257.1 152.1l.9-.5zM257.2 152.1l.8-.5h.5z"/>
<path d="M257.1 152.1h.1zM257.1 152.1h.1zM257.1 152.1h.1z"/>
<path d="M256 152.2l2.3 .1zM256 152.2l2.3 .1z"/>
<path d="M257.3 151.2v.2h.4zM257.3 151.2h.4v.2z"/>
<path d="M257.3 151.5v.3h.4zM257.3 151.5h.4v.3z"/>
<path d="M257.3 150.4h.2zM257.3 150.4h.2z"/>
<path d="M257.3 150.4v.6h.2zM257.3 150.4h.2v.6z"/>
<path d="M257.3 151v.1h.8zM257.3 151h.8v.1z"/>
<path d="M257.2 152.3h1.3zM257.2 152.3h1.3z"/>
<path d="M257.8 150.6h.4zM257.8 150.6h.4z"/>
<path d="M257.5 150.7h.4l-.1-.1zM257.5 150.7h.4h-.4z"/>
<path d="M257.8 150.6h1.8l-1.4-.1zM258.2 150.5l1.4 .1z"/>
<path d="M258 151.1v.5h.1zM258 151.1h.1v.5z"/>
<path d="M258 151.6h.5zM258.1 151.6h.4z"/>
<path d="M257.4 152.3l.8 .1h1.7zM257.4 152.3l2.5 .1z"/>
<path d="M258.4 151.8l-.1 .1h.2zM258.4 151.8h.1v.1z"/>
<path d="M258.3 151.9v.1h.2zM258.3 151.9h.2v.1z"/>
<path d="M258.3 152l.2 .1zM258.3 152h.2v.1z"/>
<path d="M258.2 152.4h2zM258.2 152.4h2z"/>
<path d="M258.4 152.4h3.2zM258.4 152.4h3.3z"/>
<path d="M258.5 152.4l2.2 .1zM259.5 152.5h1.2z"/>
<path d="M258.1 151.6h.4zM258.1 151.6h.4zM258.1 151.6h.4zM258.1 151.6h.5z"/>
<path d="M258.6 151.6l1.7 .6zM260.2 152.2h.1z"/>
<path d="M258.6 151.8v.1h.2zM258.6 151.8l.2 .1z"/>
<path d="M258.6 151.9v.1h.2zM258.6 151.9h.2v.1z"/>
<path d="M258.6 152l.2 .1zM258.6 152h.2v.1z"/>
<path d="M258.2 150.6h1.4zM258.2 150.6h1.4z"/>
<path d="M258.9 150.6h.8zM258.9 150.6h.8z"/>
<path d="M259.1 150.6l.9 .1zM259.1 150.6h.6l.3 .1z"/>
<path d="M259.6 151.8h.4h-.1zM259.6 151.8h.4l-.2 .1z"/>
<path d="M259.6 150.7l.4 .2h.4zM259.6 150.7h.4l.4 .2z"/>
<path d="M260.2 152.4h1.5zM260.5 152.4h1.4z"/>
<path d="M260 150.9l.5 .2zM260 150.9h.4l.1 .2z"/>
<path d="M260.3 151.1l.3 .1zM260.3 151.1l.3 .1z"/>
<path d="M260.4 151.4v.1h.2zM260.4 151.4l.2 .1z"/>
<path d="M260.4 151.5v.2h.1zM260.4 151.7l.1 .1z"/>
<path d="M260.3 151.2l.1 .2h.2zM260.3 151.2h.3v.2z"/>
<path d="M260.5 152.4h1.4zM261.2 152.3l.7 .1z"/>
<path d="M261.4 152.2h.1zM260.2 151.8l1.3 .4z"/>
<path d="M282 148.7h.8zM282 148.7h.8z"/>
<path d="M282.1 148.7l.7 .1zM282.1 148.7h.7v.1z"/>
<path d="M282.4 148.8l.4 .2h.3zM282.4 148.8h.4l.3 .2z"/>
<path d="M282.8 149h.3zM282.8 149h.3z"/>
<path d="M282.8 149l.2 .3h.2zM282.8 149h.3l.1 .3z"/>
<path d="M283 149.3l.3 .1zM283 149.3l.3 .1z"/>
<path d="M283 149.4l.1 .4h.2zM283 149.4h.3v.4z"/>
<path d="M7.6 147.1h281.5v-.5zM7.6 146.6h281.5l-281.5 .5z"/>
<path d="M288.8 146.6l.6 23.7v-23.7zM288.8 146.6l.6 23.7h-.6z"/>
<path d="M91.6 146.8v23.7h.5zM91.6 146.8h.5v23.7z"/>
<path d="M133.9 146.8v23.7h.5zM133.9 146.8h.5v23.7z"/>
<path d="M181.1 146.8v23.7h.6zM181.1 146.8h.6v23.7z"/>
<path d="M246 146.8v23.7h.5zM246 146.8h.5v23.7z"/>
<path d="M253.3 149.8v18.6h.2zM253.3 149.8h.2v18.6z"/>
<path d="M253.3 168.4l.1 .5h.2zM253.3 168.4h.2l.1 .5z"/>
<path d="M253.4 168.9h.2zM253.4 168.9h.2z"/>
<path d="M253.4 168.9l.2 .3h.3zM253.4 168.9h.2l.3 .3z"/>
<path d="M253.6 169.2h.3zM253.6 169.2h.3z"/>
<path d="M253.6 169.2l.2 .2h.4zM253.6 169.2h.3l.3 .2z"/>
<path d="M253.8 169.4l.7 .1zM253.8 169.4l.7 .1z"/>
<path d="M253.8 169.5h.8zM253.8 169.5h.8z"/>
<path d="M253.9 169.5l.3 .2h28.2zM253.9 169.5h28.8l-.3 .2z"/>
<path d="M254.2 169.7h.4h27.4zM254.2 169.7h28.2h-.4z"/>
<path d="M282 169.5h.7zM282.1 169.5h.7z"/>
<path d="M282.1 169.5h.7zM282.4 169.4h.4z"/>
<path d="M282.4 169.4h.4v-.2zM282.8 169.2h.3l-.3 .2z"/>
<path d="M283 168.9l-.2 .3h.3zM283 168.9h.2l-.1 .3z"/>
<path d="M282.8 169.2h.3zM282.8 169.2h.3z"/>
<path d="M283.1 168.4l-.1 .5h.3zM283.1 168.4h.2v.5z"/>
<path d="M283.1 149.8v18.6h.2zM283.1 149.8h.2v18.6z"/>
<path d="M283 168.9h.2zM283 168.9h.3z"/>
<path d="M7.6 170.5h281.5v-.5zM7.6 170h281.5l-281.5 .5z"/>
</g>
<!-- layer: TEXT -->
<path d="M239.6 75.6v.5h27.2M119.4 145.1h47.4" fill="none" stroke="#000" stroke-width=".15"/>
<g font-size="4.6">
<text x="91.3" y="61.5">5556</text>
<text x="150.9" y="61.5">2718</text>
<text x="202.5" y="61.5">4445</text>
</g>
<text font-size="4.1" x="119.4" y="144">CROSS SECTION GRID-C</text>
<g font-size="4">
<text x="55.2" y="56.5">1</text>
<text x="135.2" y="56.5">1'</text>
<text x="174.3" y="56.5">2</text>
<text x="238.4" y="56.5">2'</text>
</g>
<text font-size="3.3" x="250.8" y="75.8">GUTTER</text>
<text font-size="3" x="80.5" y="108.7">EXISTING BRICK WALL</text>
<g font-size="2.5">
<text x="197.4" y="149.8">PROJECT INFORMATION</text>
<text x="17.6" y="151.4">GENERAL NOTES</text>
<text x="53.7" y="151.4">BUILDING ACCESSORIES</text>
<text x="96.3" y="151.4">BUILDING DESIGN LOADS</text>
<text x="139.5" y="151.4">BUILDING DESIGN CODES</text>
</g>
<text font-size="2.2" x="261.8" y="151.5">MAIMAAR</text>
<g font-size="1.8">
<text x="11.1" y="155.9">ALL DIMENSIONS ARE IN 'MM &amp; FEET'.</text>
<text x="50.9" y="155.7">00 No.ROOF SKY LIGHT (EACH 3250mm)</text>
<text x="94.2" y="155.9">LIVE LOAD</text>
<text x="105.2" y="155.9">= 0.57 KN/SQ.M.</text>
<text x="137.4" y="155.9">DESIGN CODES AS PER AISC</text>
<text x="182.6" y="153.7">QUOTE NO.</text>
<text x="229.2" y="153.7">BLDG. NO.</text>
<text x="240.3" y="153.7">: 01</text>
<text x="11.1" y="159">THIS IS PROPOSAL DRAWING ONLY,</text>
<text x="50.9" y="159.3">00 No. RIDGE VENTILATORS (3000mm)</text>
<text x="94.2" y="159">WIND SPEED = 135 KM/HR.</text>
<text x="137.4" y="159">LOADS APPLICATION AS PER MBMA</text>
<text x="182.6" y="156.4">BLDG. NAME</text>
<text x="184.1" y="162">REV. NO.</text>
<text x="194.6" y="162">DRN. BY</text>
<text x="196" y="156.3">ROOFING SYSTEM</text>
<text x="208.2" y="162">CHK. BY</text>
<text x="222.3" y="162">DATE</text>
<text x="232.9" y="162">SHEET NO.</text>
<text x="11.1" y="162.5">NOT FOR CONSTRUCTION.</text>
<text x="11.1" y="165.9">THIS DRAWING IS NOT TO SCALE.</text>
<text x="50.9" y="165.7">00 No. DOUBLE SLIDING DOOR (3000x3000)</text>
<text x="51.2" y="162.4">00 No. F/O FOR WINDOWS (1828x2438)mm</text>
<text x="94.1" y="165.6">EXPOSURE = B</text>
<text x="94.2" y="162.5">COLLATERAL LOAD =0.00 KN/SQ.M.</text>
<text x="137.4" y="162.5">COLD FORMED DESIGN CODES AS PER AISI</text>
<text x="185.9" y="164.8">00</text>
<text x="186.2" y="167.8">--</text>
<text x="197.1" y="164.8">YEA</text>
<text x="197.8" y="167.8">--</text>
<text x="211.6" y="167.8">--</text>
<text x="221" y="164.9">12/07/2019</text>
<text x="224.3" y="167.9">--</text>
<text x="234.5" y="165">PRO-01</text>
<text x="236.9" y="168">--</text>
</g>
<g font-size="1.5">
<text x="254.9" y="155.6">105, Basement Floor, Lalazar Commercial</text>
<text x="254.9" y="157.6">Area ,Raiwind Road, Thokar Niaz Baig</text>
<text x="255.1" y="159.3">Lahore, Pakistan</text>
<text x="255.1" y="161">Website: www.maimaargroup.com</text>
<text x="254.9" y="164.2">E-mail: maimaar.steel@gmail.com</text>
<text x="254.9" y="162.6">E-mail: nasir.abbas@maimaargroup.com</text>
<text x="255" y="165.5">Mob-1 : +(92-300) 807 4017</text>
<text x="255" y="167.5">Mob-2 : +(92-333) 807 1115</text>
</g>
<text font-size="1.1" x="252.6" y="148.2">STEEL CONTRACTOR :</text>
<text font-size=".7" x="261.8" y="152.4">STEEL BUILDING Pvt. Ltd.</text>
</svg>
